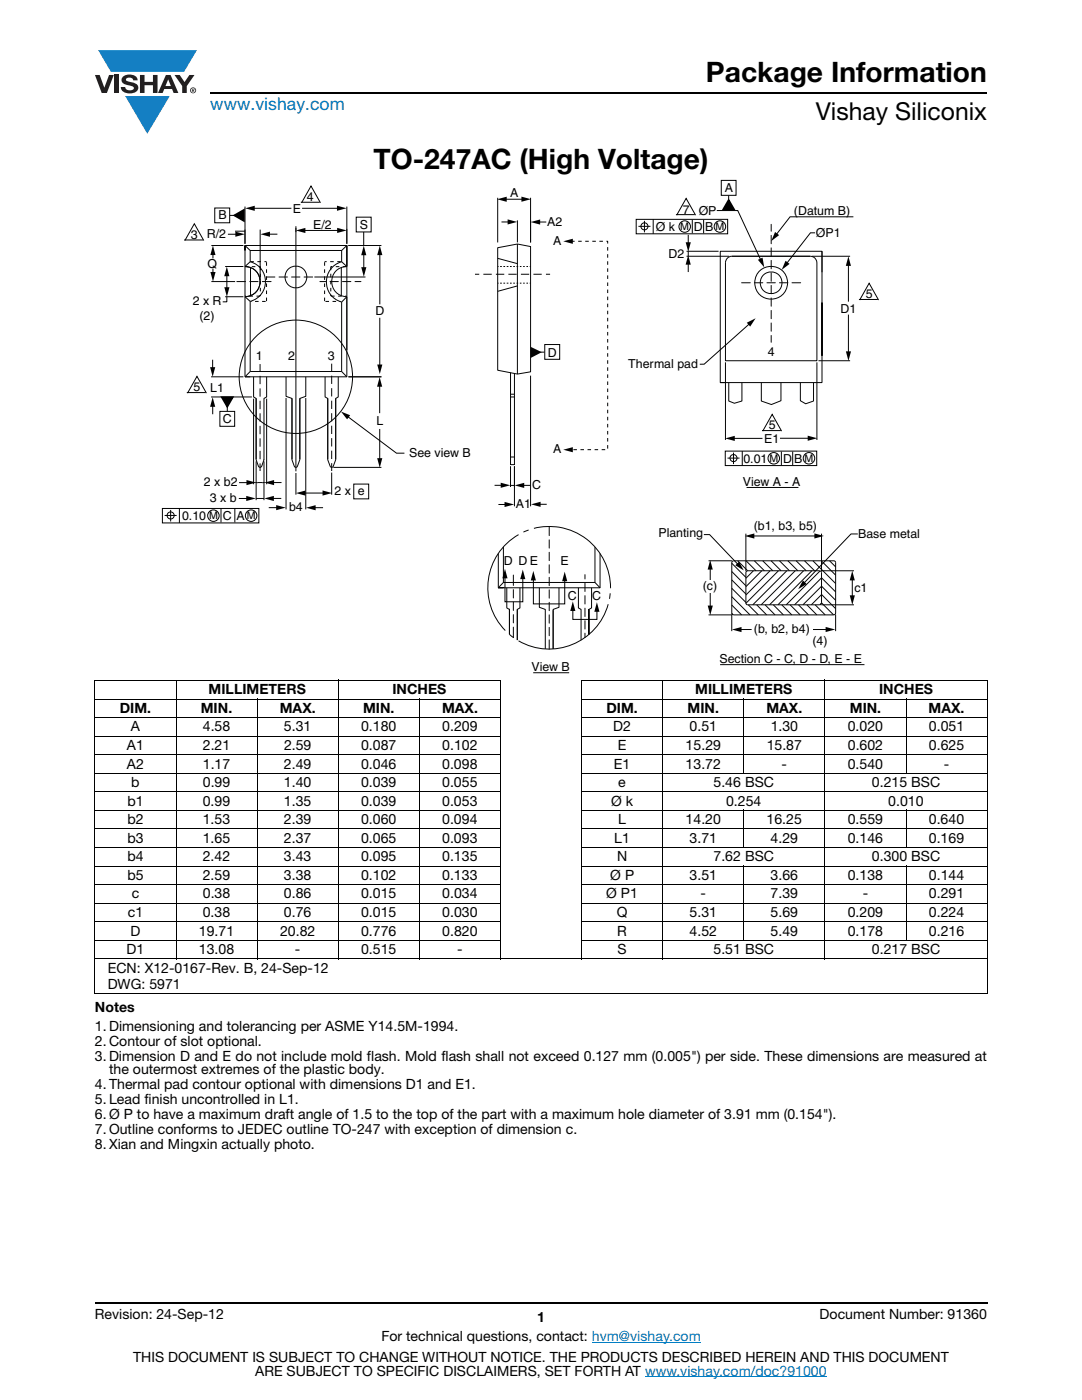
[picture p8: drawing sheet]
<svg xmlns="http://www.w3.org/2000/svg" width="216mm" height="279mm" viewBox="0 0 216 279" stroke-linecap="round" stroke-linejoin="round" font-family="sans-serif">
<g fill="#147fc3">
<path d="M19.6 10h19.7l-2.6 4.3h-1.1h-13.5z"/>
<path d="M25 19.2h8.9l-4.5 7.5z"/>
</g>
<g fill="#231f20">
<path d="M18.9 15h1l.9 2.5 1-2.5h.9l-1.4 3.6h-1z"/>
<path d="M22.9 15h.9v3.6h-.9z"/>
<path d="M24.6 15.3a2.1 2.1 0 0 1 2.8 .3l.1 .4h-.9a.79 .79 0 0 0-.7-.5 .79 .79 0 0 0-.8 .4l.3 .3 1 .2a1.08 1.08 0 0 1 1.2 1 1.08 1.08 0 0 1-1.1 1.2 1.73 1.73 0 0 1-2.4-1.2h.9a.96 .96 0 0 0 .8 .6 .96 .96 0 0 0 .9-.4 1.31 1.31 0 0 0-1.2-.6 1.03 1.03 0 0 1-1.1-.6 1.03 1.03 0 0 1 .2-1.1z"/>
<path d="M27.9 15h.9v1.3h1.7v-1.3h.9v3.6h-.9v-1.6h-1.7v1.6h-.9z"/>
<path d="M34.8 15h1.1l.9 1.4 1-1.4h1l-1.5 2.2v1.4h-.9v-1.4z"/>
<path d="M33.6 15.9l.5 1.3h-1.1zM33.1 15l-1.6 3.6h1l.3-.8h1.5l.3 .8h1l-1.6-3.6z"/>
<path d="M38.1 18a.46 .46 0 0 1 .9 0 .46 .46 0 0 1-.9 0zM37.9 18a.6 .6 0 0 0 1.2 0 .6 .6 0 0 0-1.2 0z"/>
<path d="M38.4 17.8h.2v.2h-.2zM38.3 17.7v.7h.1v-.3l.4 .3-.2-.3 .2-.2-.1-.2z"/>
</g>
<path d="M42 18.6h155M18.9 260h178.1" fill="none" stroke="#000" stroke-width=".36"/>
<path d="M118.1 267.9h21.7M128.7 274.8h36.3" fill="none" stroke="#007ec4" stroke-width=".2"/>
<g fill="none" stroke="#000" stroke-width=".2">
<path d="M18.9 135.8h81M18.9 139.5h81M18.9 135.9v62.2M35.1 135.7v55.8M51.3 139.4v52.1M67.5 135.7v55.8M83.7 139.4v52.1M99.9 135.9v7.2M116 135.8h81.1M116 139.5h81.1M116.1 135.9v55.6M132.2 135.7v55.8"/>
<path d="M148.4 139.4v15M164.6 135.7v55.8M180.8 139.4v15M197 135.9v7.2M18.9 143.2h81M18.9 146.9h81M18.9 150.6h81M18.9 154.3h81M18.9 158h81M99.9 143.3v48.2M116 143.2h81.1M116 146.9h81.1"/>
<path d="M116 150.6h81.1M116 154.3h81.1M116 158h81.1M197 143.3v44.3M18.9 161.7h81M18.9 165.4h81M18.9 169.1h81M18.9 172.8h81M18.9 176.6h81M116 161.7h81.1M116 165.4h81.1M116 169.1h81.1"/>
<path d="M116 172.8h81.1M116 176.6h81.1M148.4 161.6v7.6M148.4 172.7v15M180.8 161.6v7.6M180.8 172.7v15M18.9 180.3h81M18.9 184h81M18.9 187.7h81M18.9 191.4h178.2M18.9 198.2h178.2M116 180.3h81.1"/>
<path d="M116 184h81.1M116 187.7h81.1M197 187.7v10.4"/>
</g>
<path d="M32.3 35.9h151.3v98.6h-151.3z" fill="#fff"/>
<g fill="none" stroke="#050504" stroke-width=".2">
<path d="M47.3 56.2h1.7M48.9 53.2a3 3 0 0 1 3 3 3 3 0 0 1-3 3l1 1M48.9 49v1v-1M48.9 41.2v7.5M48.9 53.2v-4.2h20.3v4.2M48.9 49l1 1h18.3h-18.3v2.2l-1 1M48.9 53.2v22M49.6 59.7v.1M49.8 56.2h1.7M49.9 52.2a4.1 4.1 0 0 1 3.1 4 4.1 4.1 0 0 1-3.1 4M50 53.4v5.6M52.3 56.2h1.8"/>
<path d="M53.1 55.3h1.8M55.7 55.3h1.7M58.2 55.3h1.6M59 45.1v49M60.7 55.3h1.7M63.8 56.2h1.2M65.8 56.2h1.7M68.1 53.4v5.6M68.2 52.2a4.2 4.2 0 0 0-3.1 4.1 4.2 4.2 0 0 0 3.1 4M68.3 56.2h1.7M69.2 41.2v7.5M69.2 59.2l-1 1.1"/>
<path d="M69.2 53.2l-1-1v-2.2l1-1v20.8M69.2 53.2a3 3 0 0 0-3 3 3 3 0 0 0 3 3M69.2 59.2v16h-20.3M70.8 56.2h1.2M94.8 54.7h.8M96.5 54.7h1.6M98.9 54.7h1.7M99.3 51.6l3.9 1M99.3 56.5h.2M99.3 53.2h.2M99.3 49.4l3.9-.7 2.7 .5v25l-2.7 .5-3.9-.8zM99.8 56.5h.3"/>
<path d="M99.8 53.2h.3M100.4 56.5h.4M100.5 53.2h.3M101.1 56.5h.3M101.1 53.2h.3M101.4 54.7h1.7M101.8 56.5h.3M101.8 53.2h.3M102.4 56.5h.3M102.4 53.2h.3M103.1 56.5h.3M103.1 53.2h.3"/>
<path d="M103.2 48.7v26M103.2 57.1l-3.9 1M103.7 56.5h.3M103.7 53.2h.3M103.9 54.7h1.7M104.4 56.5h.3M104.4 53.2h.3M105 56.5h.4M105 53.2h.4M105.7 56.5h.2M105.7 53.2h.2M106.4 54.7h1.7"/>
<path d="M108.9 54.7h.9M146 51.1a1.29 1.29 0 0 0-1.2 1.4M148 56.4h1.7M150.5 56.4h1.7M153 56.4h1.7M153.9 44.8v1.3M153.9 47v1.6M153.9 49.5v1.6M153.9 52v1.6M153.9 54.5v1.6M153.9 57v1.6M153.9 59.5v1.6"/>
<path d="M155.5 56.4h1.7M158 56.4h1.8M164 50.1v4.2M42.1 75.2h6.5M42.1 79.2h8.2M48.9 75.2h1M49.9 60.2v13.9l-1 1.1M49.9 74.1h18.3M50.6 79.6v17M50.6 75.2v4l.5 .3v12.3l.5 1.3 .2 .2 .4-.2 .5-1.3v-12.3l.5-.3v-4M51.1 79.5v12.1M51.9 72.7v1.5"/>
<path d="M51.9 75v1.7M51.9 77.5v1.7M51.9 80v1.7M53.2 79.6v17M57.1 75.2v3.9l1.2 .4v12.1M58.3 79.5v12.3l.4 1.3 .3 .2 .3-.2 .5-1.4v-12.2M61 75.2v3.9l-1.2 .4v12.1M64.9 75.2v4l.5 .3v12.1M65.4 79.5v12.3l.5 1.3 .2 .2 .4-.2 .5-1.3v-12.3M66.2 72.6v1.5M66.2 75v1.6M66.2 77.5v1.6"/>
<path d="M66.2 80v1.6M67.5 75.2v4l-.5 .3v12.1M68.2 60.3v13.8l1 1.1M69.5 75.2h6.6M101.9 79.2h.7M101.9 74.4v18.3h.8v-18.2M101.9 78.7h.8M143.7 76.4h1.1M153.9 62v1.6M153.9 64.5v1.6M153.9 67v1.3M49.3 96.3h1.3"/>
<path d="M51.1 92.1v7.7M51.1 99.5h1.6M51.4 96.3h1M51.9 82.5v1.7M51.9 85v1.7M51.9 87.5v1.7M51.9 90v1.6M51.9 92.5v1.5M52.7 92.1v7.7M59 94.4v4.3M66.2 94.3v4.4M66.2 82.5v1.6"/>
<path d="M66.2 85v1.6M66.2 87.4v1.7M66.2 89.9v1.7M66.2 92.4v1.6M66.5 93.3h9.6M101.9 91.2h.8M99.4 110.5v6.8l1-1.1h18.3l1 1.1M100.4 109.1v7.1M101.1 117.3v4l.6 .3M102.4 114.8v2M102.4 117.7v1.6M103.7 117.3v4l-.5 .3v6.1v-6.1"/>
<path d="M107.6 117.3v3.9l1.2 .4v7.9M109.6 105.1v1.8M109.6 107.7v1.7M109.6 110.2v1.7M109.6 112.7v1.7M109.6 115.2v1.7M109.6 117.7v1.7M111.5 117.3v3.9l-1.1 .4v7.9v-7.7M115.4 117.3v4l.5 .3v6.1M116.7 114.7v.8M116.7 116.4v1.6M116.7 118.9v1.6"/>
<path d="M118 117.3v4l-.5 .3M118.7 109.2v7M119.7 110.5v6.8h-20.3h1M146.1 112l.3-.1h20.1l.2 .4v10.2l-.3 .2h-20l-.3-.1-.1-.3v-10zM148.9 114l.3-.1 14.5 .1 .2 .3v6.2l-.4 .2h-14.4l-.3-.4v-6zM101.7 126.6v-5.1v5.1M102.4 120.2v1.6M102.4 122.7v1.6M102.4 125.2v2M109.6 120.2v1.7M109.6 122.7v1.7M109.6 125.2v1.7"/>
<path d="M109.6 127.7v1.8M116.7 121.4v1.6M116.7 123.9v1.6M116.7 126.4v.8M117.5 126.6v-5v5.1"/>
<circle cx="59" cy="55.3" r="2.18"/>
<circle cx="59" cy="75.2" r="11.3"/>
</g>
<g fill="#050504">
<path d="M52.4 96.2l.8 .1-.8 .2z"/>
<path d="M50.6 96.3l.8-.1v.3z"/>
</g>
<g fill="none" stroke="#050504" stroke-width=".2">
<path d="M42.2 49h6.4M42.2 56.2h4.7M44.9 53.2h3.7M44.9 59.2h3.7M45.3 59.2v1h-.9M46.9 46.1h2M48.9 45.8v2.9M51.9 45.8v10.1M59 45.5v.8M62.7 55.3h10.2M69.2 45.7v3M69.5 49h6.6"/>
<path d="M146 51.1h15.7a1.3 1.3 0 0 1 1.3 1.4v19.5h-18.2v-19.5M162 51.1h7.6M57.1 79.4v22.3M61 79.4v22.3M69.5 75.2h6.6M144.8 72.3v15.5M163 72.3v15.5M163.3 72h6.3M164 60.4v16h-20.3v-26.3h20.3v20.9M149 97.3h10.3M103.5 106.7a12.2 12.2 0 0 0-2.7 19.1M105.5 105.8l-1.1 .4"/>
<path d="M106.5 105.5a12.2 12.2 0 0 1 15.3 11.8M121.8 118.4l-.2 1.1M141.4 111.9h4.7M146 119.1l3.7 3.6M146 117.4l2.8 2.8M146 115.7l2.8 2.8M146 114.1l2.8 2.8M146 112.4l2.8 2.8M147.2 111.9l2 2M148.8 106.5v7.5M148.9 111.9l2 2M150.3 113.9l-1.5 1.5"/>
<path d="M150.5 111.9l2 2M152 113.9l-3.2 3.2M152.2 111.9l2 2M153.7 113.9l-4.9 4.9M153.9 111.9l2 2M155.3 113.9l-6.5 6.5M155.5 111.9l2 2M157 113.9l-6.8 6.8M157.2 111.9l2 2M158.7 113.9l-6.8 6.8M158.9 111.9l2 2M160.3 113.9l-6.7 6.8"/>
<path d="M160.5 111.9l2 2M162 113.9l-6.8 6.8M162.2 111.9l4.5 4.6M163.6 113.9l-6.7 6.8M163.9 111.9l2.8 2.9M163.9 113.9h6.5M163.9 118.6l2.8 2.9M163.9 115.3l2.8 2.8M163.9 118.7l-2 2M163.9 115.3l-5.4 5.4M163.9 106.5v7.5M165.5 111.9l1.2 1.2"/>
<path d="M166.7 119.8l-2.8-2.8-3.7 3.7M101.7 126.6l.8 .7M121.4 120.6a12.2 12.2 0 0 1-17.9 7.3M141.4 122.7h4.7M146 120.7l2 2M146 122.4l.3 .3M146 122.7v3.3M149.3 120.7l2 2M151 120.7l2 2M152.7 120.7l2 2M154.3 120.7l2 2M156 120.7l2 2"/>
<path d="M157.7 120.7l2 2M159.3 120.7l2 2M161 120.7l2 2M162.7 120.7l2 2M163.6 120.7l.3-.4 2.4 2.4M163.9 120.7h6.5M166.7 122.7v3.3M172.5 132.6h-28.8"/>
<circle cx="153.9" cy="56.4" r="2.17"/>
<circle cx="153.9" cy="56.4" r="3.3"/>
</g>
<circle cx="121.8" cy="117.3" r=".11" fill="#050504"/>
<g fill="none" stroke="#050504" stroke-width=".2">
<path d="M99.3 39.5v8.9M105.9 39.5v8.9M103.2 44v4.4M137 51.1h8.5M137 50.1h6.4M137.3 50.1v1M105.9 75v26M145.4 76.4v3.6l1.1 .5 1.5-.5v-3.6M151.9 76.4v3.6l2 .7 1.9-.7v-3.6M159.7 76.4v3.6l1.1 .6 1.5-.6v-3.6M101.9 93v4.2M101.9 96.9h.8"/>
<path d="M102.7 93v8M113.6 134.3h-7.2"/>
</g>
<g fill="none" stroke="#000" stroke-width=".2">
<path d="M100.8 39.8h3.6M42.5 50.6v1M42.5 53.6v1M42.9 41.5h2.9v3h-2.9zM45.3 54.8v2.9M45.5 46.8h1.8M45.9 43h1M50.5 41.6h7.6M53.5 46.7h1.9M60.3 41.6h7.3M60.6 46h7M71.1 43.3h3v3h-3z"/>
<path d="M72.6 46.3v2.6M72.6 50.6v3.1M75.8 50.6v10.1M100.1 44.3h1.5M107.4 44.3h1.6M42.4 71.8v1.8M75.8 76.8v5.7M75.8 63.4v9.7M42.4 80.8v1.9M43.9 82.1h2.9v3h-2.9zM45.4 81v1.1M47.7 99.5h1.8"/>
<path d="M47.7 96.3h1.8M54.3 99.5h1.8M54.3 96.3h1.9M60.6 98.4h4.1M69.3 83.1l9.8 7.3h1.6M70.6 96.6h3v3h-3zM75.8 85.6v6.2M32.4 101.5h19.3v2.9h-19.3zM32.9 102.9h2.3M34.1 101.8v2.3M35.8 101.5v2.9M44.1 101.6v2.7"/>
<path d="M46.9 101.6v2.7M53.6 101.3h1.9M62.6 101.3h1.9"/>
<circle cx="34.1" cy="102.9" r=".71"/>
<circle cx="42.6" cy="102.9" r="1.15"/>
<circle cx="50.1" cy="102.9" r="1.15"/>
</g>
<g fill="#000">
<path d="M99.2 39.8l1.9-.5v1zM42 54.3h1l-.5 1.9zM42.5 49l.5 1.9h-1zM44.8 57.3h1l-.5 1.9zM45.3 53.2l.5 1.9h-1.1zM47 46.2l1.9 .5-1.9 .6zM48.9 41.6l1.9-.5v1zM52 46.7l1.9-.5v1.1zM59 46l1.9-.5v1zM67.2 41l2 .6-2 .5zM67.3 45.5l1.9 .5-1.9 .5zM72.1 53.3h1l-.5 1.9z"/>
<path d="M72.6 49l.5 1.9h-1zM75.8 49l.5 1.9h-1zM101.3 43.8l1.9 .5-1.9 .5zM104 39.2l2 .6-2 .5zM105.9 44.3l1.9-.5v1zM41.9 73.3h1l-.5 1.9zM75.3 72.7h1l-.5 2zM75.8 75.3l.5 1.9h-1.1zM42.4 79.3l.5 1.9h-1zM49.1 99l1.9 .5-1.9 .5zM49.2 95.8l1.9 .5-1.9 .5zM52.7 99.5l1.9-.5v1z"/>
<path d="M52.8 96.3l1.9-.5v1zM59 98.4l2-.5v1zM64.4 97.9l1.9 .5-1.9 .5zM68 82.1l1.9 .8-.6 .8zM75.3 91.4h1l-.5 1.9zM55.1 100.8l1.9 .5-1.9 .5zM61.1 101.3l1.9-.5v1z"/>
</g>
<path d="M46.8 43l1.9-1.1v2.2zM44.3 79.3h2.1l-1 1.9z" fill="#000"/>
<path d="M46.8 43l1.9-1.1v2.2zM44.3 79.3h2.1l-1 1.9z" fill="none" stroke="#000" stroke-width=".35"/>
<path d="M105.9 69.2l2.2 1.1-2.2 1.1z" fill="#050504"/>
<g fill="none" stroke="#000" stroke-width=".2">
<path d="M143.9 36h3v3h-3zM145.4 39v.8M126.9 43.8h18.3v2.9h-18.3zM127.4 45.2h2.4M128.6 44.1v2.3M130.3 43.8v2.9M137.3 46.9v1.8M137.3 52.5v1.8M138.1 43.9v2.7M140.4 43.9v2.7M143 42h4.2l4.6 10M162.6 46.5h-.9l-4.8 6.1"/>
<path d="M169.3 52.7v7.5M170.3 43.3h-12.6l-2.9 3.6M107.8 70.3h.8M108.7 68.8h3v2.9h-3zM149.6 64.6l-9.1 8.1h-.9M169.3 62.8v7.7M98.7 96.9h1.6M104.3 96.9h1.5M144.7 90h18.3v2.9h-18.3zM145.2 91.4h2.4M146.3 87.5h5.8M146.4 90.3v2.3"/>
<path d="M148.1 90v2.9M155.6 87.5h5.9M155.9 90.1v2.7M158.2 90.1v2.7M99.5 100.7h1.5M100.8 115.1v5h3.5v-4.9M106.4 115.5v5h6.3v-4.8M107.5 100.6h1.6M141.7 113.3v7.9M150.2 107h12.6M170.1 115.5v3.7M171.2 106.6h-1.4l-9.5 9.8"/>
<path d="M114.3 121.6v2h4.8v-1.9M147.6 125.6h2.4M162.2 125.6h2.9"/>
<circle cx="128.6" cy="45.2" r=".71"/>
<circle cx="136.6" cy="45.2" r="1.15"/>
<circle cx="143.7" cy="45.2" r="1.15"/>
<circle cx="146.4" cy="91.4" r=".71"/>
<circle cx="154.4" cy="91.5" r="1.15"/>
<circle cx="161.4" cy="91.5" r="1.15"/>
</g>
<g fill="#000">
<path d="M112.4 48.2l1.9-.6v1.1zM136.8 48.3h1l-.5 2zM137.3 50.9l.5 1.9h-1zM151.2 51.9l1-.5 .3 2zM154.7 46.3l.8 .6-1.6 1.2zM156.7 52l.9 .7-1.6 1.2zM169.3 51.2l.5 1.9h-1zM149 64.4l1.8-.9-1.1 1.7zM168.8 70.1h1l-.5 1.9zM99.9 96.3l1.9 .5-1.9 .6zM102.7 96.9l1.9-.5v1zM112.4 89.8l1.9-.6v1.1z"/>
<path d="M144.7 87.5l1.9-.5v1zM161.2 86.9l1.9 .6-1.9 .5zM100.7 100.2l1.9 .5-1.9 .5zM100.8 113.5l.5 1.9h-1.1zM104.3 113.7l.5 1.9h-1zM106.4 113.9l.5 1.9h-1zM106 100.7l1.9-.6v1.1zM112.7 114.1l.5 1.9h-1zM141.7 111.8l.5 1.9h-1zM148.6 107l1.9-.5v1zM160.2 115.8l.8 .8-1.7 1zM162.5 106.4l1.9 .6-1.9 .5z"/>
<path d="M169.6 118.8h1l-.5 1.9zM170.1 113.9l.5 1.9h-1.1zM114.3 120l.5 1.9h-1zM119.1 120.2l.5 1.9h-1zM141.2 120.9h1l-.5 1.9zM146.1 125.6l1.9-.5v1.1zM164.7 125.1l2 .5-2 .5z"/>
</g>
<path d="M114 48.2h7.3v41.5h-7.3" fill="none" stroke="#000" stroke-width=".2" stroke-dasharray=".7 .7 .7 .7 .7 .7" stroke-linecap="butt"/>
<path d="M145.4 39.9l1.1 1.9h-2.2z" fill="#000"/>
<path d="M145.4 39.9l1.1 1.9h-2.2z" fill="none" stroke="#000" stroke-width=".35"/>
<path d="M139.4 115.8h4.6v2.5h-4.6z" fill="#fff"/>
<g fill="none" stroke="#000" stroke-width=".2">
<path d="M36.7 47.9h3.8M36.9 48l1.9-3.3 1.9 3.3M60 40.4h3.8M60.2 40.5l1.9-3.4 1.8 3.4M134.9 42.8h3.7M135 42.9l1.9-3.3 1.9 3.3M171.4 59.8h3.8M171.5 59.9l1.9-3.4 1.9 3.4M37.3 78.3h3.7M37.4 78.5l1.9-3.4 1.9 3.4M152 85.9h3.8M152.2 86l1.9-3.3 1.9 3.3"/>
<path d="M140.4 106.7h1.2l5.7 6"/>
</g>
<path d="M146.7 112.8l.8-.7 .9 1.7z" fill="#000"/>
<path d="M48.8 53.2h3.2M49.9 52.2h3.3M51.9 59.1h-3.1M52 53.2v5.9M53.2 52.3v8M64.8 52.3v8M66 53.2v5.9M66.1 59.1h3M68 52.2h-3.2M69.1 53.2h-3.1M53 60.2h-3M64.9 60.2h3" fill="none" stroke="#000" stroke-width=".2" stroke-dasharray=".7 .7 .7 .7 .7 .7" stroke-linecap="butt"/>
<path d="M64.4 227.9h32.4v29.7h-32.4z" fill="#fff"/>
<g font-size="5.6">
<text x="140.9" y="16.4">Package Information</text>
<text x="74.5" y="33.8">TO-247AC (High Voltage)</text>
</g>
<text font-size="4.9" x="162.8" y="24">Vishay Siliconix</text>
<text font-size="3.5" fill="#007ec4" x="42" y="21.9">www.vishay.com</text>
<g font-size="2.8">
<text x="23.9" y="142.3">DIM.</text>
<text x="40.1" y="142.3">MIN.</text>
<text x="41.6" y="138.6">MILLIMETERS</text>
<text x="55.8" y="142.3">MAX.</text>
<text x="72.5" y="142.3">MIN.</text>
<text x="78.3" y="138.6">INCHES</text>
<text x="88.2" y="142.3">MAX.</text>
<text x="121" y="142.3">DIM.</text>
<text x="137.2" y="142.3">MIN.</text>
<text x="138.7" y="138.6">MILLIMETERS</text>
<text x="152.9" y="142.3">MAX.</text>
<text x="169.6" y="142.3">MIN.</text>
<text x="175.4" y="138.6">INCHES</text>
<text x="185.3" y="142.3">MAX.</text>
<text x="25.3" y="149.7">A1</text>
<text x="26.1" y="146">A</text>
<text x="40.5" y="146">4.58</text>
<text x="40.5" y="149.7">2.21</text>
<text x="56.7" y="146">5.31</text>
<text x="56.7" y="149.7">2.59</text>
<text x="72.1" y="146">0.180</text>
<text x="72.1" y="149.7">0.087</text>
<text x="88.2" y="146">0.209</text>
<text x="88.3" y="149.7">0.102</text>
<text x="122.4" y="146">D2</text>
<text x="123.3" y="149.7">E</text>
<text x="136.8" y="149.7">15.29</text>
<text x="137.6" y="146">0.51</text>
<text x="153" y="149.7">15.87</text>
<text x="153.8" y="146">1.30</text>
<text x="169.2" y="146">0.020</text>
<text x="169.2" y="149.7">0.602</text>
<text x="185.4" y="146">0.051</text>
<text x="185.4" y="149.7">0.625</text>
<text x="25.3" y="153.4">A2</text>
<text x="40.5" y="153.4">1.17</text>
<text x="56.7" y="153.4">2.49</text>
<text x="72.1" y="153.4">0.046</text>
<text x="88.2" y="153.4">0.098</text>
<text x="122.5" y="153.4">E1</text>
<text x="136.8" y="153.4">13.72</text>
<text x="156" y="153.4">-</text>
<text x="169.2" y="153.4">0.540</text>
<text x="188.3" y="153.4">-</text>
<text x="25.4" y="160.8">b1</text>
<text x="26.2" y="157.1">b</text>
<text x="40.5" y="160.8">0.99</text>
<text x="40.5" y="157.1">0.99</text>
<text x="56.7" y="160.8">1.35</text>
<text x="56.7" y="157.1">1.40</text>
<text x="72" y="160.8">0.039</text>
<text x="72" y="157.1">0.039</text>
<text x="88.2" y="157.1">0.055</text>
<text x="88.2" y="160.8">0.053</text>
<text x="121.9" y="160.8">Ø k</text>
<text x="123.4" y="157.1">e</text>
<text x="142.4" y="157.1">5.46 BSC</text>
<text x="144.9" y="160.8">0.254</text>
<text x="174" y="157.1">0.215 BSC</text>
<text x="177.2" y="160.8">0.010</text>
<text x="25.4" y="164.5">b2</text>
<text x="40.5" y="164.5">1.53</text>
<text x="56.7" y="164.5">2.39</text>
<text x="72" y="164.5">0.060</text>
<text x="88.2" y="164.5">0.094</text>
<text x="123.4" y="164.5">L</text>
<text x="136.8" y="164.5">14.20</text>
<text x="153" y="164.5">16.25</text>
<text x="169.2" y="164.5">0.559</text>
<text x="185.3" y="164.5">0.640</text>
<text x="25.4" y="168.2">b3</text>
<text x="25.4" y="171.9">b4</text>
<text x="40.5" y="168.2">1.65</text>
<text x="40.5" y="171.9">2.42</text>
<text x="56.7" y="171.9">3.43</text>
<text x="56.7" y="168.2">2.37</text>
<text x="72" y="171.9">0.095</text>
<text x="72" y="168.2">0.065</text>
<text x="88.2" y="171.9">0.135</text>
<text x="88.2" y="168.2">0.093</text>
<text x="122.6" y="168.2">L1</text>
<text x="123.1" y="171.9">N</text>
<text x="137.6" y="168.2">3.71</text>
<text x="142.4" y="171.9">7.62 BSC</text>
<text x="153.8" y="168.2">4.29</text>
<text x="169.2" y="168.2">0.146</text>
<text x="174" y="171.9">0.300 BSC</text>
<text x="185.3" y="168.2">0.169</text>
<text x="25.4" y="175.6">b5</text>
<text x="26.3" y="179.3">c</text>
<text x="40.5" y="175.6">2.59</text>
<text x="40.5" y="179.3">0.38</text>
<text x="56.7" y="175.6">3.38</text>
<text x="56.7" y="179.3">0.86</text>
<text x="72" y="175.6">0.102</text>
<text x="72.1" y="179.3">0.015</text>
<text x="88.2" y="175.6">0.133</text>
<text x="88.2" y="179.3">0.034</text>
<text x="121" y="179.3">Ø P1</text>
<text x="121.8" y="175.6">Ø P</text>
<text x="137.6" y="175.6">3.51</text>
<text x="139.8" y="179.3">-</text>
<text x="153.8" y="179.3">7.39</text>
<text x="153.8" y="175.6">3.66</text>
<text x="169.2" y="175.6">0.138</text>
<text x="172.1" y="179.3">-</text>
<text x="185.4" y="179.3">0.291</text>
<text x="185.4" y="175.6">0.144</text>
<text x="25.5" y="183">c1</text>
<text x="40.5" y="183">0.38</text>
<text x="56.7" y="183">0.76</text>
<text x="72" y="183">0.015</text>
<text x="88.2" y="183">0.030</text>
<text x="123.1" y="183">Q</text>
<text x="137.6" y="183">5.31</text>
<text x="153.8" y="183">5.69</text>
<text x="169.2" y="183">0.209</text>
<text x="185.4" y="183">0.224</text>
<text x="25.3" y="190.4">D1</text>
<text x="26.1" y="186.7">D</text>
<text x="39.7" y="190.4">13.08</text>
<text x="39.7" y="186.7">19.71</text>
<text x="55.9" y="186.7">20.82</text>
<text x="58.9" y="190.4">-</text>
<text x="72" y="190.4">0.515</text>
<text x="72.1" y="186.7">0.776</text>
<text x="88.2" y="186.7">0.820</text>
<text x="91.2" y="190.4">-</text>
<text x="123.2" y="186.7">R</text>
<text x="123.2" y="190.4">S</text>
<text x="137.6" y="186.7">4.52</text>
<text x="142.4" y="190.4">5.51 BSC</text>
<text x="153.8" y="186.7">5.49</text>
<text x="169.2" y="186.7">0.178</text>
<text x="174" y="190.4">0.217 BSC</text>
<text x="185.4" y="186.7">0.216</text>
<text x="21.5" y="194.1">ECN: X12-0167-Rev. B, 24-Sep-12</text>
<text x="21.5" y="197.3">DWG: 5971</text>
<text x="18.9" y="201.9">Notes</text>
<text x="18.9" y="205.8">1.Dimensioning and tolerancing per ASME Y14.5M-1994.</text>
<text x="18.9" y="208.8">2.Contour of slot optional.</text>
<text x="18.9" y="211.8">3.Dimension D and E do not include mold flash. Mold flash shall not exceed 0.127 mm (0.005&quot;) per side. These dimensions are measured at</text>
<text x="21.8" y="214.4">the outermost extremes of the plastic body.</text>
<text x="18.9" y="217.4">4.Thermal pad contour optional with dimensions D1 and E1.</text>
<text x="18.9" y="220.4">5.Lead finish uncontrolled in L1.</text>
<text x="18.9" y="226.4">7.Outline conforms to JEDEC outline TO-247 with exception of dimension c.</text>
<text x="18.9" y="223.4">6.Ø P to have a maximum draft angle of 1.5 to the top of the part with a maximum hole diameter of 3.91 mm (0.154&quot;).</text>
<text x="18.9" y="229.4">8.Xian and Mingxin actually photo.</text>
<text x="18.9" y="263.3">Revision: 24-Sep-12</text>
<text x="107.2" y="263.8">1</text>
<text x="163.6" y="263.3">Document Number: 91360</text>
<text x="76.1" y="267.7">For technical questions, contact: hvm@vishay.com</text>
<text x="26.5" y="271.7">THIS DOCUMENT IS SUBJECT TO CHANGE WITHOUT NOTICE. THE PRODUCTS DESCRIBED HEREIN AND THIS DOCUMENT</text>
<text x="50.9" y="274.6">ARE SUBJECT TO SPECIFIC DISCLAIMERS, SET FORTH AT www.vishay.com/doc?91000</text>
</g>
<g font-size="2.5">
<text x="61.2" y="40.1">4</text>
<text x="101.8" y="39.3">A</text>
<text x="144.6" y="38.4">A</text>
<text x="38.1" y="47.7">3</text>
<text x="41.3" y="47.5">R/2</text>
<text x="43.6" y="43.8">B</text>
<text x="58.4" y="42.5">E</text>
<text x="62.5" y="45.6">E/2</text>
<text x="71.8" y="45.6">S</text>
<text x="109.2" y="45.1">A2</text>
<text x="130.9" y="46.1">Ø k</text>
<text x="136.2" y="42.8">7</text>
<text x="138.5" y="46.1">D</text>
<text x="139.4" y="42.9">ØP</text>
<text x="140.7" y="46.1">B</text>
<text x="158.4" y="42.9">(Datum B)</text>
<text x="162.8" y="47.4">ØP1</text>
<text x="41.4" y="53.5">Q</text>
<text x="110.4" y="48.9">A</text>
<text x="133.4" y="51.4">D2</text>
<text x="172.7" y="59.5">5</text>
<text x="38.5" y="60.9">2 x R</text>
<text x="39.8" y="63.9">(2)</text>
<text x="74.9" y="62.9">D</text>
<text x="167.7" y="62.4">D1</text>
<text x="51" y="71.9">1</text>
<text x="57.5" y="71.9">2</text>
<text x="65.4" y="71.9">3</text>
<text x="109.3" y="71.2">D</text>
<text x="153.2" y="71">4</text>
<text x="125.4" y="73.5">Thermal pad</text>
<text x="38.6" y="78.1">5</text>
<text x="42" y="78.2">L1</text>
<text x="44.5" y="84.4">C</text>
<text x="75.1" y="84.8">L</text>
<text x="152.5" y="88.4">E1</text>
<text x="153.4" y="85.7">5</text>
<text x="81.6" y="91.2">See view B</text>
<text x="110.4" y="90.4">A</text>
<text x="148.3" y="92.3">0.01</text>
<text x="156.2" y="92.3">D</text>
<text x="158.5" y="92.3">B</text>
<text x="40.7" y="97">2 x b2</text>
<text x="41.9" y="100.1">3 x b</text>
<text x="66.7" y="98.8">2 x e</text>
<text x="102.9" y="101.4">A1</text>
<text x="106.2" y="97.6">C</text>
<text x="148.2" y="96.9">View A - A</text>
<text x="36.3" y="103.8">0.10</text>
<text x="44.4" y="103.8">C</text>
<text x="47.2" y="103.8">A</text>
<text x="57.7" y="102">b4</text>
<text x="131.4" y="107.2">Planting</text>
<text x="150.4" y="105.8">(b1, b3, b5)</text>
<text x="171.2" y="107.3">Base metal</text>
<text x="100.5" y="112.8">D D E</text>
<text x="111.8" y="112.8">E</text>
<text x="113.3" y="119.8">C</text>
<text x="118.2" y="119.7">C</text>
<text x="140.2" y="117.7">(c)</text>
<text x="170.5" y="118.1">c1</text>
<text x="150.4" y="126.4">(b, b2, b4)</text>
<text x="162.1" y="128.8">(4)</text>
<text x="106.1" y="133.9">View B</text>
<text x="143.6" y="132.4">Section C - C, D - D, E - E</text>
</g>
<g font-size="2.1">
<text x="135.7" y="46">M</text>
<text x="142.8" y="46">M</text>
<text x="153.5" y="92.2">M</text>
<text x="160.5" y="92.2">M</text>
<text x="41.7" y="103.7">M</text>
<text x="49.2" y="103.7">M</text>
</g>
</svg>
